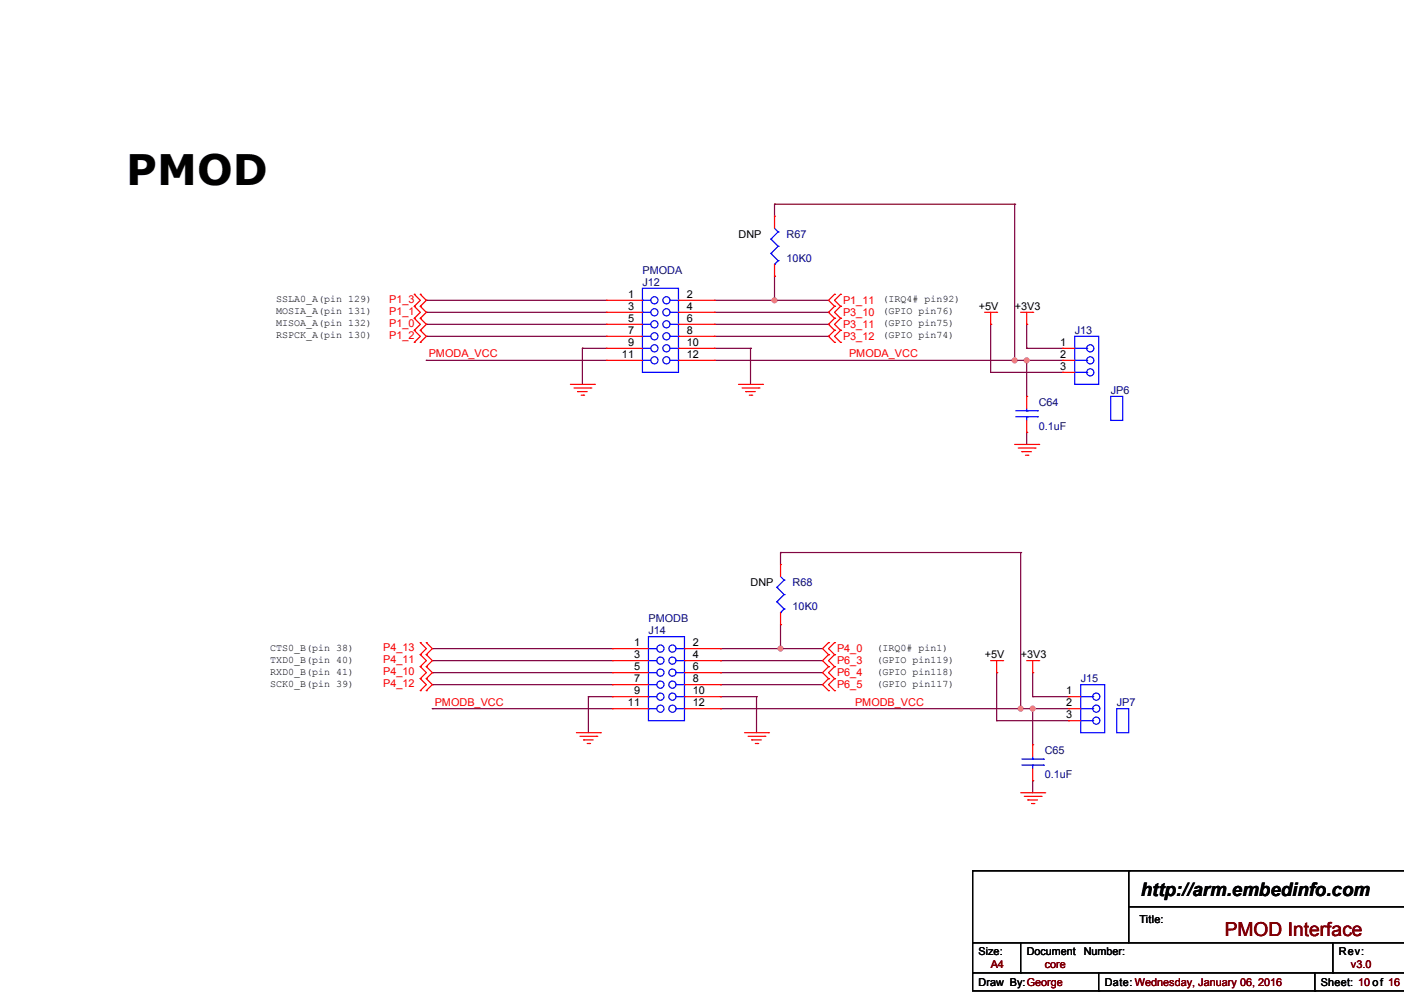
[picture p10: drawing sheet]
<svg xmlns="http://www.w3.org/2000/svg" width="297mm" height="210mm" viewBox="0 0 297 210" stroke-linecap="round" stroke-linejoin="round" font-family="sans-serif">
<g fill="none" stroke="#800040" stroke-width=".25">
<path d="M163.8 58.4h.1M163.8 43.2h.1M163.8 43.2v2.5M163.8 58.4v5.1M163.8 43.2h50.8M214.6 43.2h.1M214.6 43.2v33M90.2 63.5h.1M90.2 66.1h.1M90.2 68.6h.1M90.2 71.1h.1M90.2 76.2h.1"/>
<path d="M90.2 63.5h38.1M90.2 66.1h38.1M90.2 68.6h38.1M90.2 71.1h38.1M90.2 76.2h38.1M123.2 73.7h.1M123.2 73.7h5.1M123.2 73.7v7.6M151.1 63.5h24.2M151.1 66.1h24.2M151.1 68.6h24.2M151.1 71.1h24.2"/>
<path d="M151.1 76.2h73.7M151.1 73.7h7.7M158.8 73.7h.1M158.8 73.7v7.6M163.8 63.5h.1M175.3 66.1h.1M175.3 68.6h.1M175.3 71.1h.1M209.6 78.8h.1M209.6 68.6h.1M209.6 78.8h15.2M209.6 68.6v10.2"/>
<path d="M214.6 76.2h.1M217.2 76.2h.1M217.2 73.7h.1M217.2 68.6h.1M217.2 73.7h7.6M217.2 68.6v5.1M217.2 76.2v7.6M217.2 91.5h.1M217.2 91.5v2.5M165.1 116.9h.1M165.1 116.9v2.5M165.1 116.9h50.8"/>
<path d="M215.9 116.9h.1M215.9 116.9v33M91.5 137.2h.1M91.5 139.7h.1M91.5 137.2h38.1M91.5 139.7h38.1M152.4 137.2h.1M152.4 139.7h.1M152.4 137.2h21.6M152.4 139.7h21.6M165.1 132.1h.1M165.1 137.2h.1"/>
<path d="M165.1 132.1v5.1M91.5 142.3h.1M91.5 144.8h.1M91.5 149.9h.1M91.5 142.3h38.1M91.5 144.8h38.1M91.5 149.9h38.1M124.5 147.3h.1M124.5 147.3h5.1M124.5 147.3v7.7M152.4 142.3h.1M152.4 144.8h.1"/>
<path d="M152.4 149.9h.1M152.4 147.3h.1M152.4 142.3h21.6M152.4 144.8h21.6M152.4 149.9h73.7M152.4 147.3h7.6M160 147.3h.1M160 147.3v7.7M210.8 152.4h.1M210.8 142.3h.1M210.8 152.4h15.3M210.8 142.3v10.1"/>
<path d="M215.9 149.9h.1M218.5 149.9h.1M218.5 147.3h.1M218.5 142.3h.1M218.5 147.3h7.6M218.5 142.3v5M218.5 149.9v7.6M218.5 165.1h.1M218.5 165.1v2.6"/>
</g>
<g fill="#f0f" stroke="#f0f" stroke-width=".25">
<circle cx="163.8" cy="63.5" r=".5"/>
<circle cx="217.2" cy="76.2" r=".5"/>
<circle cx="214.6" cy="76.2" r=".5"/>
<circle cx="165.1" cy="137.2" r=".5"/>
<circle cx="218.4" cy="149.9" r=".5"/>
<circle cx="215.9" cy="149.9" r=".5"/>
</g>
<g fill="none" stroke="#f00" stroke-width=".25">
<path d="M163.8 45.7h.1M163.8 58.4h.1M163.8 45.7v2.6M163.8 55.9v2.5M87.6 67.3h.1M87.6 69.9h.1M87.6 64.8h.1M87.6 72.4h.1M87.6 62.2h.1M87.6 67.3l1.3 1.3-1.3 1.3M87.6 64.8l1.3 1.3-1.3 1.2M87.6 69.9l1.3 1.2-1.3 1.3"/>
<path d="M87.6 62.2l1.3 1.3-1.3 1.3M88.9 69.9h.1M88.9 67.3h.1M88.9 64.8h.1M88.9 72.4h.1M88.9 62.2h.1M88.9 67.3l1.3 1.3-1.3 1.3M88.9 64.8l1.3 1.3-1.3 1.2M88.9 69.9l1.3 1.2-1.3 1.3M88.9 62.2l1.3 1.3-1.3 1.3M128.3 63.5h.1M128.3 66.1h.1"/>
<path d="M128.3 68.6h.1M128.3 71.1h.1M128.3 73.7h.1M128.3 76.2h.1M128.3 66.1h7.6M128.3 63.5h7.6M128.3 68.6h7.6M128.3 71.1h7.6M128.3 73.7h7.6M128.3 76.2h7.6M143.5 66.1h7.6M143.5 63.5h7.6"/>
<path d="M143.5 68.6h7.6M143.5 71.1h7.6M143.5 73.7h7.6M143.5 76.2h7.6M151.1 63.5h.1M151.1 66.1h.1M151.1 68.6h.1M151.1 71.1h.1M151.1 73.7h.1M151.1 76.2h.1M176.5 64.8h.1M176.5 67.3h.1"/>
<path d="M176.5 69.9h.1M176.5 72.4h.1M176.5 62.2h.1M176.5 64.8l-1.2 1.3 1.2 1.2M176.5 67.3l-1.2 1.3 1.2 1.3M176.5 69.9l-1.2 1.2 1.2 1.3M176.5 62.2l-1.2 1.3 1.2 1.3M177.8 67.3h.1M177.8 64.8h.1M177.8 69.9h.1M177.8 72.4h.1M177.8 62.2h.1"/>
<path d="M177.8 64.8l-1.3 1.3 1.3 1.2M177.8 67.3l-1.3 1.3 1.3 1.3M177.8 69.9l-1.3 1.2 1.3 1.3M177.8 62.2l-1.3 1.3 1.3 1.3M208.3 66.1h2.5M209.6 68.6h.1M209.6 66.1v2.5M210.8 66.1h.1M215.9 66.1h2.6M217.2 68.6h.1M217.2 66.1v2.5M218.5 66.1h.1"/>
<path d="M224.8 73.7h.1M224.8 76.2h.1M224.8 78.8h.1M224.8 73.7h2.5M224.8 76.2h2.5M224.8 78.8h2.5M120.7 81.3h5M121.4 82.1h3.6M122.2 82.8h.1M122.2 82.8h2M122.9 83.6h.6M123.5 83.6h.1"/>
<path d="M125 82.1h.1M125.7 81.3h.1M156.2 81.3h5.1M157 82.1h3.5M157.7 82.8h.1M157.7 82.8h2.1M158.5 83.6h.5M159 83.6h.1M160.5 82.1h.1M161.3 81.3h.1M214.6 94h5.1M215.4 94.8h3.6"/>
<path d="M216.2 95.5h.1M216.2 95.5h2M216.9 96.3h.5M217.2 83.8h.1M217.2 91.5h.1M217.2 83.8v2.6M217.2 88.9v2.6M217.4 96.3h.1M219 94.8h.1M219.7 94h.1M165.1 119.4h.1M165.1 119.4v2.5"/>
<path d="M88.9 138.4h.1M88.9 135.9h.1M88.9 138.4l1.3 1.3-1.3 1.3M88.9 135.9l1.3 1.3-1.3 1.2M90.2 138.4h.1M90.2 135.9h.1M90.2 138.4l1.3 1.3-1.3 1.3M90.2 135.9l1.3 1.3-1.3 1.2M129.6 137.2h.1M129.6 139.7h.1M129.6 139.7h7.6M129.6 137.2h7.6"/>
<path d="M144.8 139.7h7.6M144.8 137.2h7.6M152.4 137.2h.1M152.4 139.7h.1M165.1 132.1h.1M165.1 129.6v2.5M175.3 138.4h.1M175.3 135.9h.1M175.3 138.4l-1.3 1.3 1.3 1.3M175.3 135.9l-1.3 1.3 1.3 1.2M176.5 138.4h.1M176.5 135.9h.1"/>
<path d="M176.5 138.4l-1.2 1.3 1.2 1.3M176.5 135.9l-1.2 1.3 1.2 1.2M209.6 139.7h2.5M210.8 139.7v2.6M212.1 139.7h.1M217.2 139.7h2.5M218.5 139.7v2.6M219.7 139.7h.1M88.9 141h.1M88.9 143.5h.1M88.9 146.1h.1M88.9 141l1.3 1.3-1.3 1.2"/>
<path d="M88.9 143.5l1.3 1.3-1.3 1.3M90.2 143.5h.1M90.2 141h.1M90.2 146.1h.1M90.2 141l1.3 1.3-1.3 1.2M90.2 143.5l1.3 1.3-1.3 1.3M121.9 155h5.1M122.7 155.7h3.5M123.5 156.5h.1M123.5 156.5h2M124.2 157.2h.5M124.7 157.2h.1"/>
<path d="M126.2 155.7h.1M127 155h.1M129.6 142.3h.1M129.6 144.8h.1M129.6 147.3h.1M129.6 149.9h.1M129.6 142.3h7.6M129.6 144.8h7.6M129.6 147.3h7.6M129.6 149.9h7.6M144.8 142.3h7.6M144.8 144.8h7.6"/>
<path d="M144.8 147.3h7.6M144.8 149.9h7.6M152.4 142.3h.1M152.4 144.8h.1M152.4 147.3h.1M152.4 149.9h.1M157.5 155h5.1M158.3 155.7h3.5M159 156.5h.1M159 156.5h2M159.8 157.2h.5M160.3 157.2h.1"/>
<path d="M161.8 155.7h.1M162.6 155h.1M175.3 141h.1M175.3 143.5h.1M175.3 146.1h.1M175.3 141l-1.3 1.3 1.3 1.2M175.3 143.5l-1.3 1.3 1.3 1.3M176.5 141h.1M176.5 143.5h.1M176.5 146.1h.1M176.5 141l-1.2 1.3 1.2 1.2M176.5 143.5l-1.2 1.3 1.2 1.3"/>
<path d="M210.8 142.3h.1M218.5 142.3h.1M218.5 157.5h.1M218.5 157.5v2.5M226.1 147.3h.1M226.1 149.9h.1M226.1 152.4h.1M226.1 147.3h2.5M226.1 149.9h2.5M226.1 152.4h2.5M215.9 167.7h5.1M216.7 168.4h3.5"/>
<path d="M217.4 169.2h.1M217.4 169.2h2.1M218.2 169.9h.5M218.5 165.1h.1M218.5 162.6v2.5M218.7 169.9h.1M220.2 168.4h.1M221 167.7h.1"/>
</g>
<g fill="none" stroke="#000" stroke-width=".25">
<path d="M205.8 199.4h91.2M215.9 199.4v6.4M238.8 184.2h.1M238.8 184.2v15.2M238.8 191.8h58.2M282 199.4v6.4M297 184.2h-91.2v25.4h91.2M205.8 205.8h.1M205.8 205.8h91.2M215.9 205.8h.1M232.4 209.6h.1M232.4 205.8v3.8"/>
<path d="M278.1 209.6h.1M278.1 205.8v3.8M282 205.8h.1"/>
</g>
<g fill="none" stroke="#00f" stroke-width=".25">
<path d="M163.1 50.6h.1M163.1 53.6h.1M163.1 50.6l1.5 1.5M163.1 53.6l1.5 1.5M163.8 55.9h.1M163.8 48.3l.8 .7M164.6 49h.1M164.6 52.1h.1M164.6 55.1h.1M164.6 49l-1.5 1.6M164.6 52.1l-1.5 1.5M164.6 55.1l-.8 .8"/>
<path d="M135.9 61h7.6v17.8h-7.6zM135.9 63.5h.1M135.9 66.1h.1M135.9 68.6h.1M135.9 71.1h.1M135.9 73.7h.1M135.9 76.2h.1M135.9 63.5h1.8M135.9 66.1h1.8M135.9 68.6h1.8M135.9 71.1h1.8M135.9 73.7h1.8"/>
<path d="M135.9 76.2h1.8M141.7 63.5h1.8M141.7 66.1h1.8M141.7 68.6h1.8M141.7 71.1h1.8M141.7 73.7h1.8M141.7 76.2h1.8M143.5 66.1h.1M143.5 63.5h.1M143.5 68.6h.1M143.5 71.1h.1M143.5 73.7h.1"/>
<path d="M143.5 76.2h.1M227.3 71.1h5.1v10.2h-5.1zM227.3 73.7h2.6M227.3 76.2h2.6M227.3 78.8h2.6M229.9 73.7h.1M229.9 76.2h.1M229.9 78.8h.1M214.9 88.1h4.6M214.9 86.9h4.6M217.2 86.9h.1M217.2 88.1h.1"/>
<path d="M217.2 86.4v.5M217.2 88.1v.8M219.5 88.1h.1M219.5 86.9h.1M235 83.8h2.5v5.1h-2.5zM137.2 134.6h7.6v17.8h-7.6zM137.2 137.2h.1M137.2 139.7h.1M137.2 137.2h1.7M137.2 139.7h1.7M143 137.2h1.8M143 139.7h1.8"/>
<path d="M144.8 139.7h.1M144.8 137.2h.1M164.3 124.2h.1M164.3 127.3h.1M164.3 124.2l1.6 1.5M164.3 127.3l1.6 1.5M165.1 129.6h.1M165.1 121.9l.8 .8M165.9 122.7h.1M165.9 125.7h.1M165.9 128.8h.1M165.9 122.7l-1.6 1.5"/>
<path d="M165.9 125.7l-1.6 1.6M165.9 128.8l-.8 .8M137.2 142.3h.1M137.2 144.8h.1M137.2 147.3h.1M137.2 149.9h.1M137.2 142.3h1.7M137.2 144.8h1.7M137.2 147.3h1.7M137.2 149.9h1.7M143 142.3h1.8M143 144.8h1.8"/>
<path d="M143 147.3h1.8M143 149.9h1.8M144.8 142.3h.1M144.8 144.8h.1M144.8 147.3h.1M144.8 149.9h.1M228.6 144.8h5.1v10.2h-5.1zM228.6 147.3h2.6M228.6 149.9h2.6M228.6 152.4h2.6M231.2 147.3h.1M231.2 149.9h.1"/>
<path d="M231.2 152.4h.1M236.2 149.9h2.6v5.1h-2.6zM216.2 161.8h4.5M216.2 160.5h4.5M218.5 160.5h.1M218.5 161.8h.1M218.5 160v.5M218.5 161.8v.8M220.7 161.8h.1M220.7 160.5h.1"/>
<circle cx="138.4" cy="68.6" r=".76"/>
<circle cx="138.4" cy="71.1" r=".76"/>
<circle cx="138.4" cy="73.7" r=".76"/>
<circle cx="138.4" cy="76.2" r=".76"/>
<circle cx="138.4" cy="66" r=".76"/>
<circle cx="138.4" cy="63.5" r=".76"/>
<circle cx="141" cy="66" r=".76"/>
<circle cx="141" cy="68.6" r=".76"/>
<circle cx="141" cy="71.1" r=".76"/>
<circle cx="141" cy="73.7" r=".76"/>
<circle cx="141" cy="76.2" r=".76"/>
<circle cx="141" cy="63.5" r=".76"/>
<circle cx="230.6" cy="78.7" r=".76"/>
<circle cx="230.6" cy="73.7" r=".76"/>
<circle cx="230.6" cy="76.2" r=".76"/>
<circle cx="139.7" cy="137.2" r=".76"/>
<circle cx="139.7" cy="139.7" r=".76"/>
<circle cx="142.2" cy="137.2" r=".76"/>
<circle cx="142.2" cy="139.7" r=".76"/>
<circle cx="139.7" cy="147.3" r=".76"/>
<circle cx="139.7" cy="149.9" r=".76"/>
<circle cx="139.7" cy="142.2" r=".76"/>
<circle cx="139.7" cy="144.8" r=".76"/>
<circle cx="142.2" cy="147.3" r=".76"/>
<circle cx="142.2" cy="142.2" r=".76"/>
<circle cx="142.2" cy="144.8" r=".76"/>
<circle cx="142.2" cy="149.9" r=".76"/>
<circle cx="231.9" cy="147.3" r=".76"/>
<circle cx="231.9" cy="149.9" r=".76"/>
<circle cx="231.9" cy="152.4" r=".76"/>
</g>
<text font-size="8.9" x="26.7" y="39.2">PMOD</text>
<text font-size="4.1" fill="#800000" x="259.1" y="198">PMOD Interface</text>
<text font-size="3.9" x="241.3" y="189.5">http://arm.embedinfo.com</text>
<g font-size="2.3">
<text x="156.2" y="50.3">DNP</text>
<text x="132.9" y="63">1</text>
<text x="132.9" y="65.5">3</text>
<text x="145.3" y="63">2</text>
<text x="145.3" y="65.5">4</text>
<text x="207" y="65.6">+5V</text>
<text x="214.7" y="65.6">+3V3</text>
<text x="132.9" y="68.1">5</text>
<text x="132.9" y="70.6">7</text>
<text x="145.3" y="68.1">6</text>
<text x="145.3" y="70.6">8</text>
<text x="131.6" y="75.7">11</text>
<text x="132.9" y="73.2">9</text>
<text x="145.3" y="73.2">10</text>
<text x="145.3" y="75.7">12</text>
<text x="224.3" y="73.2">1</text>
<text x="224.3" y="75.7">2</text>
<text x="224.3" y="78.2">3</text>
<text x="158.8" y="124">DNP</text>
<text x="134.1" y="136.7">1</text>
<text x="146.6" y="136.7">2</text>
<text x="134.1" y="139.2">3</text>
<text x="134.1" y="141.7">5</text>
<text x="146.6" y="139.2">4</text>
<text x="146.6" y="141.7">6</text>
<text x="208.3" y="139.2">+5V</text>
<text x="215.9" y="139.2">+3V3</text>
<text x="132.8" y="149.4">11</text>
<text x="134.1" y="144.3">7</text>
<text x="134.1" y="146.8">9</text>
<text x="146.6" y="144.3">8</text>
<text x="146.6" y="146.8">10</text>
<text x="146.6" y="149.4">12</text>
<text x="225.6" y="146.8">1</text>
<text x="225.6" y="149.4">2</text>
<text x="225.6" y="151.9">3</text>
<text x="241.1" y="195.1">Title:</text>
<text x="207" y="202">Size:</text>
<text x="217.2" y="202">Document</text>
<text x="229.2" y="202">Number:</text>
<text x="283.2" y="202">Rev:</text>
<text x="207" y="208.6">Draw By:George</text>
<text x="233.7" y="208.6">Date: Wednesday, January 06, 2016</text>
<text x="279.4" y="208.6">Sheet: 10 of 16</text>
</g>
<g font-size="2.3" fill="#000080">
<text x="166.4" y="50.3">R67</text>
<text x="135.9" y="57.9">PMODA</text>
<text x="166.4" y="55.4">10K0</text>
<text x="135.9" y="60.5">J12</text>
<text x="227.4" y="70.6">J13</text>
<text x="235" y="83.3">JP6</text>
<text x="219.7" y="85.9">C64</text>
<text x="219.7" y="91">0.1uF</text>
<text x="167.7" y="124">R68</text>
<text x="137.2" y="131.6">PMODB</text>
<text x="167.7" y="129.1">10K0</text>
<text x="137.2" y="134.1">J14</text>
<text x="228.6" y="144.3">J15</text>
<text x="236.2" y="149.4">JP7</text>
<text x="221" y="159.5">C65</text>
<text x="221" y="164.6">0.1uF</text>
</g>
<g font-size="2.3" fill="#f00">
<text x="82.3" y="64">P1_3</text>
<text x="178.3" y="64.3">P1_11</text>
<text x="82.3" y="69.1">P1_0</text>
<text x="82.3" y="66.6">P1_1</text>
<text x="82.3" y="71.7">P1_2</text>
<text x="178.3" y="66.8">P3_10</text>
<text x="178.3" y="69.4">P3_11</text>
<text x="178.3" y="71.9">P3_12</text>
<text x="90.7" y="75.6">PMODA_VCC</text>
<text x="179.6" y="75.6">PMODA_VCC</text>
<text x="81" y="137.7">P4_13</text>
<text x="177.1" y="138">P4_0</text>
<text x="81" y="142.8">P4_10</text>
<text x="81" y="140.2">P4_11</text>
<text x="177.1" y="140.5">P6_3</text>
<text x="177.1" y="143">P6_4</text>
<text x="81" y="145.3">P4_12</text>
<text x="92" y="149.3">PMODB_VCC</text>
<text x="177.1" y="145.6">P6_5</text>
<text x="180.9" y="149.3">PMODB_VCC</text>
</g>
<g font-size="2.3" fill="#800000">
<text x="209.6" y="204.8">A4</text>
<text x="221" y="204.8">core</text>
<text x="285.8" y="204.8">v3.0</text>
</g>
<g font-size="2.1">
<text x="58.4" y="63.9">SSLA0_A(pin 129)</text>
<text x="186.7" y="63.9">(IRQ4# pin92)</text>
<text x="58.4" y="66.5">MOSIA_A(pin 131)</text>
<text x="58.4" y="69">MISOA_A(pin 132)</text>
<text x="58.4" y="71.6">RSPCK_A(pin 130)</text>
<text x="186.7" y="66.5">(GPIO pin76)</text>
<text x="186.7" y="69">(GPIO pin75)</text>
<text x="186.7" y="71.6">(GPIO pin74)</text>
<text x="57.2" y="137.6">CTS0_B(pin 38)</text>
<text x="185.4" y="137.6">(IRQ0# pin1)</text>
<text x="57.2" y="140.1">TXD0_B(pin 40)</text>
<text x="57.2" y="142.7">RXD0_B(pin 41)</text>
<text x="185.4" y="140.1">(GPIO pin119)</text>
<text x="185.4" y="142.7">(GPIO pin118)</text>
<text x="57.2" y="145.2">SCK0_B(pin 39)</text>
<text x="185.4" y="145.2">(GPIO pin117)</text>
</g>
</svg>
